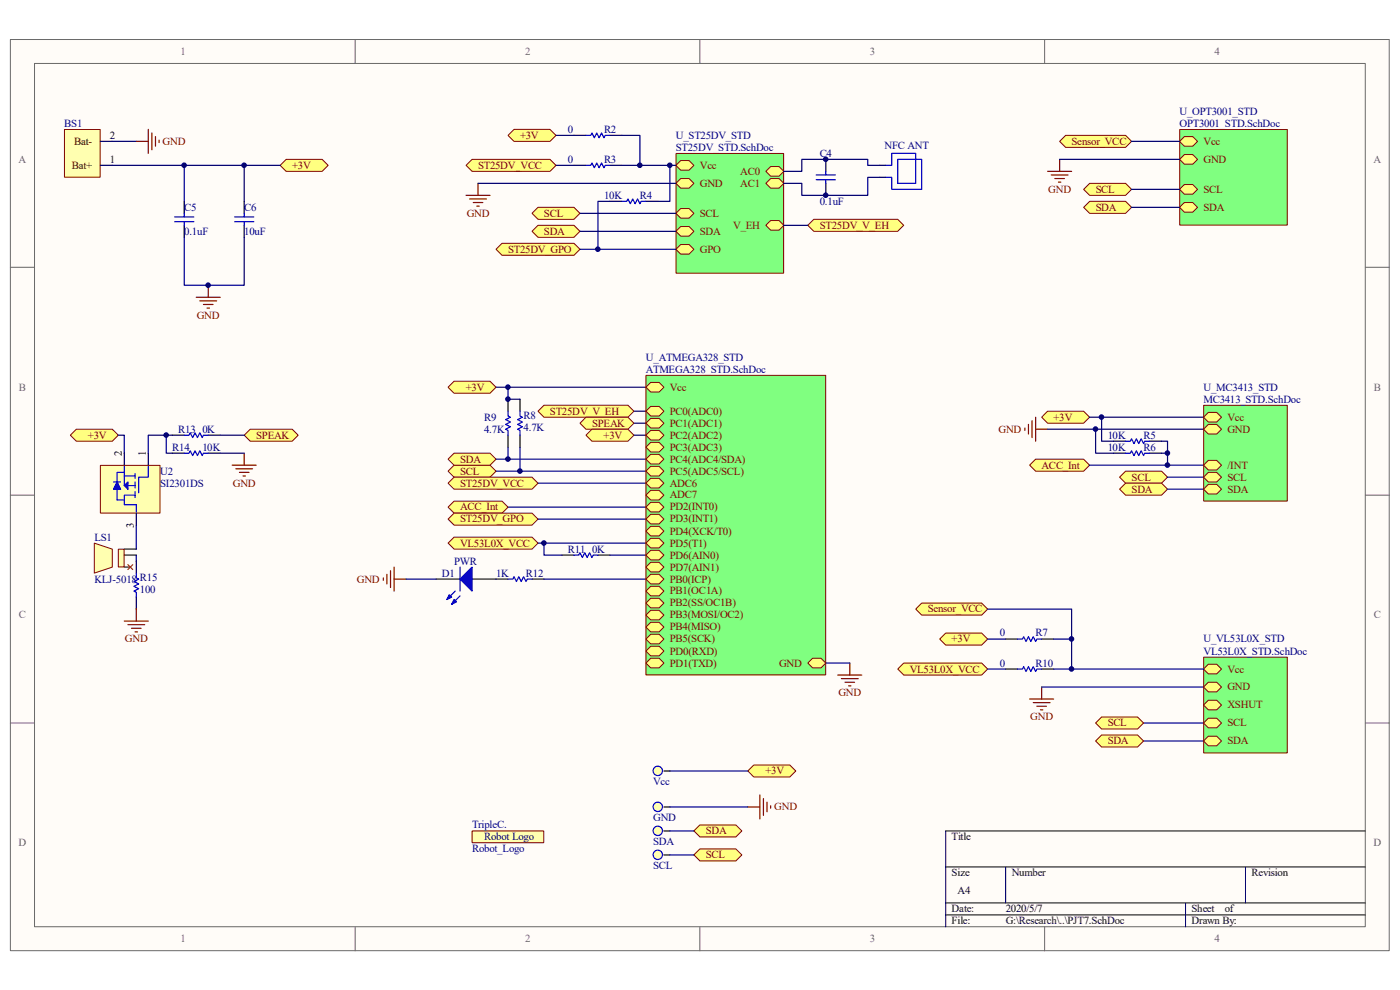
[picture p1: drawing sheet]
<svg xmlns="http://www.w3.org/2000/svg" width="297mm" height="210mm" viewBox="0 0 297 210" stroke-linecap="round" stroke-linejoin="round" font-family="sans-serif">
<path d="M2.2 8.4h292.5v193.3h-292.5z" fill="#fffcf8"/>
<path d="M2.2 8.4h292.5v193.3h-292.5z" fill="none" stroke="#696969" stroke-width=".21"/>
<path d="M7.4 13.5h282.2v183.1h-282.2z" fill="#fffcf8"/>
<g fill="none" stroke="#696969" stroke-width=".21">
<path d="M7.3 13.5h282.3v183.1h-282.3zM75.3 8.4v5.1M148.5 8.4v5.1M221.6 8.4v5.1M2.2 56.7h5.1M289.7 56.7h5.1M2.2 105h5.1M289.7 105h5.1M2.2 153.4h5.1M289.7 153.4h5.1M75.3 196.6v5.1M148.5 196.6v5.1"/>
<path d="M221.6 196.6v5.1"/>
</g>
<path d="M289.7 176.3h-89.1v20.3M200.6 183.9h89.1M200.6 191.5h89.1M200.6 194.1h89.1M213.4 183.9v7.6M251.5 191.5v5.1M264.2 183.9v7.6" fill="none" stroke="#000" stroke-width=".21"/>
<path d="M13.7 27.5h7.6v10.1h-7.6z" fill="#ffffb0"/>
<path d="M13.7 27.5h7.6v10.1h-7.6z" fill="none" stroke="#800000" stroke-width=".21"/>
<path d="M21.3 35.1h2.5M21.3 30h2.5M51.8 42.7v2.6M51.8 47.8v2.5" fill="none" stroke="#000" stroke-width=".25"/>
<path d="M23.8 30h5.1" fill="none" stroke="#000080" stroke-width=".25"/>
<path d="M28.9 30h2.6M31.5 27.4v5.1M32.2 28.2v3.6M33 29v2M33.7 29.7v.5M41.6 63.1h5.1M42.4 63.8h3.6M43.2 64.6h2M43.9 65.4h.5M44.2 60.5v2.6" fill="none" stroke="#800000" stroke-width=".25"/>
<path d="M49.8 46h4M49.8 47h4M51.8 45.3v.7M51.8 47v.8" fill="none" stroke="#00f" stroke-width=".25"/>
<path d="M59.4 35.1l1.3-1.3h7.6l1.3 1.3-1.3 1.3h-7.6z" fill-rule="evenodd" fill="#ffff80" stroke="#800000" stroke-width=".21"/>
<path d="M92.5 122.9h5.1M100.1 122.9h7.7M112.9 122.9h2.5" fill="none" stroke="#000" stroke-width=".25"/>
<path d="M96.6 125.4l-1.8 1.8M97.6 126.4l-1.8 1.8M97.6 120.3v5.1M107.8 122.9h1l.2-.6 .6 1.1 .5-1.1 .5 1.1 .5-1.1 .5 1.1 .2-.5h1.1" fill="none" stroke="#00f" stroke-width=".25"/>
<g fill="#00f" stroke="#00f" stroke-width=".25">
<path d="M100.1 120.3v5.1l-2.5-2.5z"/>
<path d="M95.3 126.2l.5 .5-1 .5z"/>
<path d="M96.3 127.2l.5 .5-1 .5z"/>
</g>
<path d="M51.8 35.1v7.6" fill="none" stroke="#000080" stroke-width=".25"/>
<g fill="#ffff80" stroke="#800000" stroke-width=".21">
<path d="M237.5 101.2l1.3-1.2h7.6l1.3 1.2-1.3 1.3h-7.6z" fill-rule="evenodd"/>
<path d="M237.5 103.8l1.3-1.3h7.6l1.3 1.3-1.3 1.2h-7.6z" fill-rule="evenodd"/>
</g>
<path d="M247.7 101.2h7.6M247.7 103.8h7.6" fill="none" stroke="#000080" stroke-width=".25"/>
<g fill="#ffff80" stroke="#800000" stroke-width=".21">
<path d="M95.1 100l1.2-1.3h7.7l1.2 1.3-1.2 1.2h-7.7z" fill-rule="evenodd"/>
<path d="M95.1 97.4l1.2-1.3h7.7l1.2 1.3-1.2 1.3h-7.7z" fill-rule="evenodd"/>
</g>
<path d="M105.2 97.4h31.8M105.2 100h31.8M107.8 94.9v2.5M110.3 94.9v5.1" fill="none" stroke="#000080" stroke-width=".25"/>
<path d="M107.8 84.7v2.5M107.8 92.3v2.6M110.3 84.7v2.5M110.3 92.3v2.6" fill="none" stroke="#000" stroke-width=".25"/>
<path d="M107.8 87.2v1.1l.5 .2-1 .5 1 .5-1 .5 1 .5-1 .6 .5 .2v1M110.3 87.2v1.1l.5 .2-1 .5 1 .5-1 .5 1 .5-1 .6 .5 .2v1" fill="none" stroke="#00f" stroke-width=".25"/>
<path d="M95.1 82.1l1.2-1.2h7.7l1.2 1.2-1.2 1.3h-7.7z" fill-rule="evenodd" fill="#ffff80" stroke="#800000" stroke-width=".21"/>
<path d="M137 82.1h-29.2v2.6h2.5M175.2 140.7h5.1" fill="none" stroke="#000080" stroke-width=".25"/>
<path d="M177.7 143.2h5.1M178.5 144h3.6M179.3 144.7h2M180 145.5h.5M180.3 140.7v2.5" fill="none" stroke="#800000" stroke-width=".25"/>
<path d="M222.3 87.2h7.6l1.3 1.3-1.3 1.3h-7.6l-1.3-1.3z" fill-rule="evenodd" fill="#ffff80" stroke="#800000" stroke-width=".21"/>
<path d="M217.4 90.8v.5M218.2 90v2.1M218.9 89.3v3.5M219.7 88.5v5.1M219.7 91.1h2.6" fill="none" stroke="#800000" stroke-width=".25"/>
<path d="M39.1 35.1v7.6M39.1 50.3v10.2h12.7v-10.2M222.3 91.1h33M231.2 88.5h24.1" fill="none" stroke="#000080" stroke-width=".25"/>
<path d="M39.1 42.7v2.6M39.1 47.8v2.5" fill="none" stroke="#000" stroke-width=".25"/>
<path d="M37.1 46h4M37.1 47h4M39.1 45.3v.7M39.1 47v.8" fill="none" stroke="#00f" stroke-width=".25"/>
<circle cx="139.6" cy="163.5" r=".99" fill="#ffffb0" stroke="#00f" stroke-width=".25"/>
<path d="M140.8 163.6h1.3" fill="none" stroke="#000" stroke-width=".25"/>
<circle cx="139.6" cy="171.2" r=".99" fill="#ffffb0" stroke="#00f" stroke-width=".25"/>
<path d="M140.8 171.2h1.3" fill="none" stroke="#000" stroke-width=".25"/>
<circle cx="139.6" cy="176.3" r=".99" fill="#ffffb0" stroke="#00f" stroke-width=".25"/>
<path d="M140.8 176.3h1.3" fill="none" stroke="#000" stroke-width=".25"/>
<circle cx="139.6" cy="181.3" r=".99" fill="#ffffb0" stroke="#00f" stroke-width=".25"/>
<path d="M140.8 181.4h1.3" fill="none" stroke="#000" stroke-width=".25"/>
<path d="M159.9 162.3h7.7l1.2 1.3-1.2 1.2h-7.7l-1.2-1.2z" fill-rule="evenodd" fill="#ffff80" stroke="#800000" stroke-width=".21"/>
<path d="M158.7 171.2h2.5M161.2 168.6v5.1M162 169.4v3.6M162.7 170.2v2M163.5 170.9v.5" fill="none" stroke="#800000" stroke-width=".25"/>
<g fill="#ffff80" stroke="#800000" stroke-width=".21">
<path d="M147.2 181.4l1.3-1.3h7.6l1.3 1.3-1.3 1.2h-7.6z" fill-rule="evenodd"/>
<path d="M147.2 176.3l1.3-1.3h7.6l1.3 1.3-1.3 1.2h-7.6z" fill-rule="evenodd"/>
</g>
<path d="M107.8 107.6h29.2M115.4 122.9h21.6M142.1 176.3h5.1M142.1 181.4h5.1" fill="none" stroke="#000080" stroke-width=".25"/>
<path d="M81.3 122.6v.5M82.1 121.8v2.1M82.8 121.1v3.5M83.6 120.3v5.1M83.6 122.9h2.6" fill="none" stroke="#800000" stroke-width=".25"/>
<g fill="#ffff80" stroke="#800000" stroke-width=".21">
<path d="M218.4 98.7l1.3-1.3h10.2l1.3 1.3-1.3 1.3h-10.2z" fill-rule="evenodd"/>
<path d="M95.1 107.6l1.2-1.3h10.2l1.3 1.3-1.3 1.3h-10.2z" fill-rule="evenodd"/>
</g>
<path d="M231.2 98.7h24.1" fill="none" stroke="#000080" stroke-width=".25"/>
<path d="M14.9 92.3l1.3-1.2h7.6l1.3 1.2-1.3 1.3h-7.6z" fill-rule="evenodd" fill="#ffff80" stroke="#800000" stroke-width=".21"/>
<path d="M36.5 92.3h2.6M44.2 92.3h2.5M28.9 119v2.6M28.9 126.7v2.5" fill="none" stroke="#000" stroke-width=".25"/>
<path d="M39.1 92.3h1l.3-.5 .5 1 .5-1 .5 1 .5-1 .5 1 .3-.5h1M28.9 121.6v1l.5 .3-1 .5 1 .5-1 .5 1 .5-1 .5 .5 .3v1" fill="none" stroke="#00f" stroke-width=".25"/>
<path d="M26.4 131.8h5.1M27.1 132.5h3.6M27.9 133.3h2M28.7 134h.5M28.9 129.2v2.6" fill="none" stroke="#800000" stroke-width=".25"/>
<path d="M142.1 163.6h16.6M142.1 171.2h16.6" fill="none" stroke="#000080" stroke-width=".25"/>
<path d="M100.2 176.3h15.2v2.5h-15.2z" fill="#ffffb0"/>
<path d="M100.2 176.3h15.2v2.5h-15.2z" fill="none" stroke="#800000" stroke-width=".21"/>
<path d="M242.6 153.4h12.7M242.6 157.2h12.7" fill="none" stroke="#000080" stroke-width=".25"/>
<path d="M218.4 148.3h5.1M219.2 149.1h3.6M220 149.8h2M220.7 150.6h.5M221 145.7v2.6" fill="none" stroke="#800000" stroke-width=".25"/>
<path d="M200.6 134.3h7.7l1.2 1.3-1.2 1.2h-7.7l-1.2-1.2z" fill-rule="evenodd" fill="#ffff80" stroke="#800000" stroke-width=".21"/>
<path d="M221 145.7h34.3" fill="none" stroke="#000080" stroke-width=".25"/>
<path d="M255.4 86h17.7v20.3h-17.7z" fill="#80ff80"/>
<path d="M255.4 86h17.7v20.3h-17.7z" fill="none" stroke="#800000" stroke-width=".21"/>
<g fill="#ffff80" stroke="#800000" stroke-width=".21">
<path d="M256.3 87.5h1.8l1 1-1 1h-1.8l-1-1z" fill-rule="evenodd"/>
<path d="M256.3 90h1.8l1 1.1-1 1h-1.8l-1-1z" fill-rule="evenodd"/>
<path d="M255.3 98.7l1-1h1.8l1 1-1 1h-1.8z" fill-rule="evenodd"/>
<path d="M256.3 100.2h1.8l1 1-1 1h-1.8l-1-1z" fill-rule="evenodd"/>
<path d="M255.3 103.8l1-1h1.8l1 1-1 1h-1.8z" fill-rule="evenodd"/>
</g>
<path d="M255.4 139.4h17.7v20.3h-17.7z" fill="#80ff80"/>
<path d="M255.4 139.4h17.7v20.3h-17.7z" fill="none" stroke="#800000" stroke-width=".21"/>
<g fill="#ffff80" stroke="#800000" stroke-width=".21">
<path d="M256.3 152.4h1.8l1 1-1 1h-1.8l-1-1z" fill-rule="evenodd"/>
<path d="M255.3 157.2l1-1h1.8l1 1-1 1h-1.8z" fill-rule="evenodd"/>
<path d="M255.3 149.6l1-1.1h1.8l1 1.1-1 1h-1.8z" fill-rule="evenodd"/>
<path d="M255.3 141.9l1-1h1.8l1 1-1 1h-1.8z" fill-rule="evenodd"/>
<path d="M255.3 145.7l1-1h1.8l1 1-1 1.1h-1.8z" fill-rule="evenodd"/>
<path d="M232.4 153.4l1.3-1.3h7.6l1.3 1.3-1.3 1.3h-7.6z" fill-rule="evenodd"/>
<path d="M232.4 157.2l1.3-1.3h7.6l1.3 1.3-1.3 1.3h-7.6z" fill-rule="evenodd"/>
</g>
<path d="M23.8 35.1h35.6M232.4 91.1v5h3.8M233.7 88.5v5.1h2.5M246.4 96.1h1.3v2.6M246.4 93.6h1.3v2.5" fill="none" stroke="#000080" stroke-width=".25"/>
<path d="M236.2 96.1h2.6M236.2 93.6h2.6M243.9 96.1h2.5M243.9 93.6h2.5" fill="none" stroke="#000" stroke-width=".25"/>
<path d="M238.8 96.1h1l.3-.5 .5 1 .5-1 .5 1 .5-1 .5 1 .3-.5h1M238.8 93.6h1l.3-.5 .5 1 .5-1 .5 1 .5-1 .5 1 .3-.5h1" fill="none" stroke="#00f" stroke-width=".25"/>
<g fill="#ffff80" stroke="#800000" stroke-width=".21">
<path d="M95.1 115.2l1.2-1.3h16.6l1.2 1.3-1.2 1.3h-16.6z" fill-rule="evenodd"/>
<path d="M191.7 140.7h16.6l1.2 1.2-1.2 1.3h-16.6l-1.2-1.3z" fill-rule="evenodd"/>
</g>
<path d="M213.4 135.6h2.5M221 135.6h2.5M213.4 141.9h2.5M221 141.9h2.5" fill="none" stroke="#000" stroke-width=".25"/>
<path d="M215.9 135.6h1l.3-.5 .5 1 .5-1 .5 1 .5-1 .5 1 .3-.5h1M215.9 141.9h1l.3-.5 .5 1 .5-1 .5 1 .5-1 .5 1 .3-.5h1" fill="none" stroke="#00f" stroke-width=".25"/>
<path d="M209.5 135.6h3.9M223.5 135.6h3.8v6.3M209.5 141.9h3.9M223.5 141.9h31.8" fill="none" stroke="#000080" stroke-width=".25"/>
<path d="M21.3 98.8h12.7v10h-12.7z" fill="#ffffb0"/>
<path d="M21.3 98.7h12.7v10.1h-12.7z" fill="none" stroke="#800000" stroke-width=".21"/>
<path d="M26.4 96.1v2.6M31.5 96.1v2.6M36.5 96.1h2.6M44.2 96.1h2.5M28.9 108.9v2.5M119.2 117.8h2.6M126.9 117.8h2.5" fill="none" stroke="#000" stroke-width=".25"/>
<g fill="none" stroke="#00f" stroke-width=".25">
<path d="M26.4 98.9v4.1h2.3M31.5 98.9v2.3h-2.1v3.3M39.1 96.1h1l.3-.5 .5 1 .5-1 .5 1 .5-1 .5 1 .3-.5h1M24.1 102.2h1.5M24.8 102.2l.8 1.6h-1.5zM24.8 102.2l.6 1.6M24.8 102.8l-.5 1M24.8 103l.3 .8M24.8 103.3l-.2 .5M26.4 100.2h-1.6v5.9h1.6M26.4 101h2.3M26.6 103.3h.3"/>
<path d="M26.9 102.8v.7M27.1 102.2v1.6l-.7-.8zM27.1 102.5l-.5 .5h-.2M28.7 105h-2.3v2.1h2.5v1.5M28.7 100.5v1M28.7 102.2v1.3M28.7 104.3v1.3M121.8 117.8h1l.2-.5 .5 1 .6-1 .5 1 .5-1 .5 1 .2-.5h1.1"/>
</g>
<path d="M25.1 92.3h1.3v3.8M35.3 92.3v3.8h1.2M36.5 92.3h-5v3.8M46.7 96.1h5.1M28.9 111.4v5.1M114.1 115.2h1.3v2.6h3.8M115.4 115.2h21.6M129.4 117.8h7.6" fill="none" stroke="#000080" stroke-width=".25"/>
<path d="M49.3 98.7h5.1M50 99.4h3.6M51.8 96.1v2.6M50.8 100.2h2M51.6 101h.5" fill="none" stroke="#800000" stroke-width=".25"/>
<path d="M143.5 32.6h22.7v25.4h-22.7z" fill="#80ff80"/>
<path d="M143.4 32.6h22.8v25.4h-22.8z" fill="none" stroke="#800000" stroke-width=".21"/>
<g fill="#ffff80" stroke="#800000" stroke-width=".21">
<path d="M144.4 34.1h1.8l1 1-1 1h-1.8l-1-1z" fill-rule="evenodd"/>
<path d="M144.4 37.9h1.8l1 1-1 1h-1.8l-1-1z" fill-rule="evenodd"/>
<path d="M144.4 44.2h1.8l1 1.1-1 1h-1.8l-1-1z" fill-rule="evenodd"/>
<path d="M144.4 48.1h1.8l1 1-1 1h-1.8l-1-1z" fill-rule="evenodd"/>
<path d="M162.5 47.8l1-1h1.8l1 1-1 1h-1.8z" fill-rule="evenodd"/>
<path d="M144.4 51.9h1.8l1 1-1 1h-1.8l-1-1z" fill-rule="evenodd"/>
<path d="M162.5 36.4l1-1.1h1.8l1 1.1-1 1h-1.8z" fill-rule="evenodd"/>
<path d="M163.5 37.9h1.8l1 1-1 1h-1.8l-1-1z" fill-rule="evenodd"/>
</g>
<path d="M86.2 122.9h6.3" fill="none" stroke="#000080" stroke-width=".25"/>
<g fill="#ffff80" stroke="#800000" stroke-width=".21">
<path d="M95.1 102.5l1.2-1.3h16.6l1.2 1.3-1.2 1.3h-16.6z" fill-rule="evenodd"/>
<path d="M109 27.4h7.7l1.3 1.3-1.3 1.3h-7.7l-1.2-1.3z" fill-rule="evenodd"/>
</g>
<path d="M121.8 28.7h2.5M121.8 35.1h2.5M129.4 28.7h2.5M129.4 35.1h2.5" fill="none" stroke="#000" stroke-width=".25"/>
<path d="M124.3 28.7h1l.3-.5 .5 1 .5-1 .5 1 .5-1 .5 1 .3-.5h1M124.3 35.1h1l.3-.5 .5 1 .5-1 .5 1 .5-1 .5 1 .3-.5h1" fill="none" stroke="#00f" stroke-width=".25"/>
<path d="M101.4 38.9h42M118 28.7h3.8M118 35.1h3.8M131.9 28.7h3.9v6.4M131.9 35.1h11.5" fill="none" stroke="#000080" stroke-width=".25"/>
<path d="M101.4 38.9v2.5M98.9 41.4h5.1M99.6 42.2h3.6M100.4 43h2M101.2 43.7h.5" fill="none" stroke="#800000" stroke-width=".25"/>
<g fill="#ffff80" stroke="#800000" stroke-width=".21">
<path d="M114.1 44h7.7l1.2 1.3-1.2 1.2h-7.7l-1.2-1.2z" fill-rule="evenodd"/>
<path d="M114.1 47.8h7.7l1.2 1.3-1.2 1.2h-7.7l-1.2-1.2z" fill-rule="evenodd"/>
</g>
<path d="M123 45.3h20.4M123 49.1h20.4" fill="none" stroke="#000080" stroke-width=".25"/>
<path d="M95.1 110.1l1.2-1.2h16.6l1.2 1.2-1.2 1.3h-16.6z" fill-rule="evenodd" fill="#ffff80" stroke="#800000" stroke-width=".21"/>
<path d="M114.1 110.1h22.9" fill="none" stroke="#000080" stroke-width=".25"/>
<path d="M105.2 52.9l1.3-1.3h15.3l1.2 1.3-1.2 1.3h-15.3z" fill-rule="evenodd" fill="#ffff80" stroke="#800000" stroke-width=".21"/>
<path d="M142.1 35.1v7.6h-2.5M123 52.9h20.4M129.4 42.7h-2.5v10.2" fill="none" stroke="#000080" stroke-width=".25"/>
<path d="M129.4 42.7h2.5M137 42.7h2.6" fill="none" stroke="#000" stroke-width=".25"/>
<path d="M131.9 42.7h1.1l.2-.5 .5 1 .5-1 .5 1 .6-1 .5 1 .2-.5h1" fill="none" stroke="#00f" stroke-width=".25"/>
<path d="M250.3 27.5h22.8v20.3h-22.8z" fill="#80ff80"/>
<path d="M250.3 27.5h22.8v20.3h-22.8z" fill="none" stroke="#800000" stroke-width=".21"/>
<g fill="#ffff80" stroke="#800000" stroke-width=".21">
<path d="M250.2 30l1.1-1h1.7l1.1 1-1.1 1h-1.7z" fill-rule="evenodd"/>
<path d="M250.2 33.8l1.1-1h1.7l1.1 1-1.1 1h-1.7z" fill-rule="evenodd"/>
<path d="M250.2 40.2l1.1-1h1.7l1.1 1-1.1 1h-1.7z" fill-rule="evenodd"/>
<path d="M250.2 44l1.1-1h1.7l1.1 1-1.1 1h-1.7z" fill-rule="evenodd"/>
<path d="M194.3 129.2l1.2-1.3h12.8l1.2 1.3-1.2 1.3h-12.8z" fill-rule="evenodd"/>
</g>
<path d="M209.5 129.2h17.8v6.4" fill="none" stroke="#000080" stroke-width=".25"/>
<path d="M224.8 30l1.3-1.3h12.7l1.3 1.3-1.3 1.3h-12.7z" fill-rule="evenodd" fill="#ffff80" stroke="#800000" stroke-width=".21"/>
<path d="M240.1 30h10.1" fill="none" stroke="#000080" stroke-width=".25"/>
<g fill="#ffff80" stroke="#800000" stroke-width=".21">
<path d="M231.2 38.9h7.6l1.3 1.3-1.3 1.2h-7.6l-1.3-1.2z" fill-rule="evenodd"/>
<path d="M231.2 42.7h7.6l1.3 1.3-1.3 1.3h-7.6l-1.3-1.3z" fill-rule="evenodd"/>
</g>
<path d="M224.8 33.8h25.4M240.1 40.2h10.1M240.1 44h10.1" fill="none" stroke="#000080" stroke-width=".25"/>
<path d="M222.3 36.4h5M223 37.1h3.6M223.8 37.9h2M224.5 38.6h.6M224.8 33.8v2.6" fill="none" stroke="#800000" stroke-width=".25"/>
<path d="M25.1 116.5h1.2v3.8h-1.2z" fill="#ffffb0"/>
<path d="M25.1 116.5h1.2v3.8h-1.2z" fill="none" stroke="#800000" stroke-width=".21"/>
<path d="M20 115.2l3.8 1.3v3.8l-3.8 1.3z" fill-rule="evenodd" fill="#ffffb0" stroke="#800000" stroke-width=".21"/>
<path d="M26.4 116.5h2.5M26.4 117.8h2.5M26.4 120.3h1.2" fill="none" stroke="#000" stroke-width=".25"/>
<path d="M27.1 119.8l1 1M28.1 119.8l-1 1" fill="none" stroke="#ee0e22" stroke-width=".25"/>
<path d="M28.9 117.8v1.2" fill="none" stroke="#000080" stroke-width=".25"/>
<path d="M171.4 47.8l1.2-1.3h17.9l1.2 1.3-1.2 1.3h-17.9z" fill-rule="evenodd" fill="#ffff80" stroke="#800000" stroke-width=".21"/>
<path d="M166.3 47.8h5.1M105.2 82.1h2.6" fill="none" stroke="#000080" stroke-width=".25"/>
<path d="M114.1 87.2l1.3-1.2h17.8l1.3 1.2-1.3 1.3h-17.8z" fill-rule="evenodd" fill="#ffff80" stroke="#800000" stroke-width=".21"/>
<path d="M186.6 35.1h-2.5v-1.3h-14v2.6h-3.8M186.6 37.6h-2.5v3.8h-14v-2.5h-3.8M134.5 87.2h2.5" fill="none" stroke="#000080" stroke-width=".25"/>
<path d="M175.2 33.8v2.6M175.2 38.9v2.5M186.6 35.1h1.3M186.6 37.6h1.3" fill="none" stroke="#000" stroke-width=".25"/>
<path d="M173.2 37.1h4M173.2 38.1h4M175.2 36.4v.7M175.2 38.1v.8M187.9 35.1h1.3v-2.6h5.1v6.4h-3.8v-5.1h5v6.4h-6.3v-2.6h-1.3" fill="none" stroke="#00f" stroke-width=".25"/>
<path d="M124.3 88.5h8.9l1.3 1.3-1.3 1.3h-8.9l-1.3-1.3z" fill-rule="evenodd" fill="#ffff80" stroke="#800000" stroke-width=".21"/>
<path d="M134.5 89.8h2.5" fill="none" stroke="#000080" stroke-width=".25"/>
<path d="M51.8 92.3l1.3-1.2h8.9l1.3 1.2-1.3 1.3h-8.9z" fill-rule="evenodd" fill="#ffff80" stroke="#800000" stroke-width=".21"/>
<path d="M46.7 92.3h5.1M114.1 102.5h22.9" fill="none" stroke="#000080" stroke-width=".25"/>
<g fill="#ffff80" stroke="#800000" stroke-width=".21">
<path d="M98.9 35.1l1.2-1.3h16.6l1.3 1.3-1.3 1.3h-16.6z" fill-rule="evenodd"/>
<path d="M124.3 92.3l1.3-1.2h7.6l1.3 1.2-1.3 1.3h-7.6z" fill-rule="evenodd"/>
</g>
<path d="M134.5 92.3h2.5" fill="none" stroke="#000080" stroke-width=".25"/>
<path d="M137.1 79.7h38.1v63.5h-38.1z" fill="#80ff80"/>
<path d="M137 79.6h38.2v63.6h-38.2z" fill="none" stroke="#800000" stroke-width=".21"/>
<g fill="#ffff80" stroke="#800000" stroke-width=".21">
<path d="M137 82.1l1.1-1h1.7l1 1-1 1.1h-1.7z" fill-rule="evenodd"/>
<path d="M171.4 140.7l1-1.1h1.8l1 1.1-1 1h-1.8z" fill-rule="evenodd"/>
<path d="M137 87.2l1.1-1h1.7l1 1-1 1.1h-1.7z" fill-rule="evenodd"/>
<path d="M137 89.8l1.1-1h1.7l1 1-1 1h-1.7z" fill-rule="evenodd"/>
<path d="M137 92.3l1.1-1h1.7l1 1-1 1h-1.7z" fill-rule="evenodd"/>
<path d="M137 94.9l1.1-1.1h1.7l1 1.1-1 1h-1.7z" fill-rule="evenodd"/>
<path d="M137 97.4l1.1-1h1.7l1 1-1 1h-1.7z" fill-rule="evenodd"/>
<path d="M137 100l1.1-1.1h1.7l1 1.1-1 1h-1.7z" fill-rule="evenodd"/>
<path d="M137 102.5l1.1-1h1.7l1 1-1 1h-1.7z" fill-rule="evenodd"/>
<path d="M137 105l1.1-1h1.7l1 1-1 1.1h-1.7z" fill-rule="evenodd"/>
<path d="M137 107.6l1.1-1h1.7l1 1-1 1h-1.7z" fill-rule="evenodd"/>
<path d="M137 110.1l1.1-1h1.7l1 1-1 1h-1.7z" fill-rule="evenodd"/>
<path d="M137 112.7l1.1-1h1.7l1 1-1 1h-1.7z" fill-rule="evenodd"/>
<path d="M137 115.2l1.1-1h1.7l1 1-1 1h-1.7z" fill-rule="evenodd"/>
<path d="M137 117.8l1.1-1.1h1.7l1 1.1-1 1h-1.7z" fill-rule="evenodd"/>
<path d="M137 120.3l1.1-1h1.7l1 1-1 1h-1.7z" fill-rule="evenodd"/>
<path d="M137 122.9l1.1-1.1h1.7l1 1.1-1 1h-1.7z" fill-rule="evenodd"/>
<path d="M137 125.4l1.1-1h1.7l1 1-1 1h-1.7z" fill-rule="evenodd"/>
<path d="M137 127.9l1.1-1h1.7l1 1-1 1.1h-1.7z" fill-rule="evenodd"/>
<path d="M137 130.5l1.1-1h1.7l1 1-1 1h-1.7z" fill-rule="evenodd"/>
<path d="M137 133l1.1-1h1.7l1 1-1 1h-1.7z" fill-rule="evenodd"/>
<path d="M137 135.6l1.1-1h1.7l1 1-1 1h-1.7z" fill-rule="evenodd"/>
<path d="M137 138.1l1.1-1h1.7l1 1-1 1h-1.7z" fill-rule="evenodd"/>
<path d="M137 140.7l1.1-1.1h1.7l1 1.1-1 1h-1.7z" fill-rule="evenodd"/>
</g>
<g fill="#000080" stroke="#000080" stroke-width=".21">
<circle cx="35.2" cy="92.3" r=".48"/>
<circle cx="39.1" cy="35.1" r=".48"/>
<circle cx="44.2" cy="60.5" r=".48"/>
<circle cx="51.8" cy="35.1" r=".48"/>
<circle cx="107.8" cy="97.4" r=".48"/>
<circle cx="107.8" cy="84.7" r=".48"/>
<circle cx="107.8" cy="82.1" r=".48"/>
<circle cx="110.3" cy="99.9" r=".48"/>
<circle cx="115.4" cy="115.2" r=".48"/>
<circle cx="126.8" cy="52.9" r=".48"/>
<circle cx="135.7" cy="35.1" r=".48"/>
<circle cx="142.1" cy="35.1" r=".48"/>
<circle cx="175.2" cy="41.4" r=".48"/>
<circle cx="175.2" cy="33.8" r=".48"/>
<circle cx="227.3" cy="141.9" r=".48"/>
<circle cx="227.3" cy="135.5" r=".48"/>
<circle cx="232.4" cy="91" r=".48"/>
<circle cx="233.7" cy="88.5" r=".48"/>
<circle cx="247.7" cy="98.7" r=".48"/>
<circle cx="247.7" cy="96.1" r=".48"/>
</g>
<g font-size="2.3" fill="#696969">
<text x="38.3" y="11.6">1</text>
<text x="111.4" y="11.6">2</text>
<text x="184.5" y="11.6">3</text>
<text x="257.7" y="11.6">4</text>
<text x="3.9" y="34.5">A</text>
<text x="291.4" y="34.5">A</text>
<text x="4" y="82.8">B</text>
<text x="291.5" y="82.8">B</text>
<text x="4" y="131.2">C</text>
<text x="291.5" y="131.2">C</text>
<text x="3.9" y="179.5">D</text>
<text x="291.4" y="179.5">D</text>
<text x="38.3" y="199.9">1</text>
<text x="111.4" y="199.9">2</text>
<text x="184.5" y="199.9">3</text>
<text x="257.7" y="199.9">4</text>
</g>
<g font-size="2.3" fill="#000080">
<text x="13.6" y="26.9">BS1</text>
<text x="120.5" y="28.2">0</text>
<text x="128.2" y="28.2">R2</text>
<text x="143.4" y="29.4">U_ST25DV_STD</text>
<text x="250.2" y="24.3">U_OPT3001_STD</text>
<text x="250.2" y="26.9">OPT3001_STD.SchDoc</text>
<text x="120.5" y="34.5">0</text>
<text x="128.2" y="34.5">R3</text>
<text x="143.4" y="32">ST25DV_STD.SchDoc</text>
<text x="173.9" y="33.3">C4</text>
<text x="187.7" y="31.7">NFC ANT</text>
<text x="39.1" y="44.7">C5</text>
<text x="51.8" y="44.7">C6</text>
<text x="128.1" y="42.2">10K</text>
<text x="135.8" y="42.2">R4</text>
<text x="173.9" y="43.4">0.1uF</text>
<text x="39.1" y="49.8">0.1uF</text>
<text x="51.8" y="49.8">10uF</text>
<text x="137" y="76.5">U_ATMEGA328_STD</text>
<text x="137" y="79">ATMEGA328_STD.SchDoc</text>
<text x="255.3" y="82.8">U_MC3413_STD</text>
<text x="102.7" y="89.2">R9</text>
<text x="111.1" y="89">R8</text>
<text x="255.3" y="85.4">MC3413_STD.SchDoc</text>
<text x="36.5" y="95.6">R14</text>
<text x="37.8" y="91.8">R13</text>
<text x="42.9" y="91.8">0K</text>
<text x="42.9" y="95.6">10K</text>
<text x="102.7" y="91.8">4.7K</text>
<text x="111.1" y="91.5">4.7K</text>
<text x="235" y="95.6">10K</text>
<text x="235" y="93">10K</text>
<text x="242.6" y="95.6">R6</text>
<text x="242.6" y="93">R5</text>
<text x="34" y="100.7">U2</text>
<text x="34" y="103.2">SI2301DS</text>
<text x="20" y="114.7">LS1</text>
<text x="96.4" y="119.8">PWR</text>
<text x="120.5" y="117.2">R11</text>
<text x="125.6" y="117.2">0K</text>
<text x="20" y="123.6">KLJ-5018 R15</text>
<text x="29.7" y="125.9">100</text>
<text x="93.8" y="122.3">D1</text>
<text x="105.2" y="122.3">1K</text>
<text x="111.6" y="122.3">R12</text>
<text x="212.1" y="135">0</text>
<text x="219.7" y="135">R7</text>
<text x="255.3" y="136.3">U_VL53L0X_STD</text>
<text x="212.1" y="141.4">0</text>
<text x="219.7" y="141.4">R10</text>
<text x="255.3" y="138.9">VL53L0X_STD.SchDoc</text>
<text x="138.6" y="166.6">Vcc</text>
<text x="100.2" y="175.7">TripleC.</text>
<text x="102.7" y="178.3">Robot Logo</text>
<text x="138.6" y="174.2">GND</text>
<text x="138.6" y="179.3">SDA</text>
<text x="100.2" y="180.8">Robot_Logo</text>
<text x="138.6" y="184.4">SCL</text>
</g>
<g font-size="2.3">
<text x="23.3" y="29.4">2</text>
<text x="15.2" y="35.8">Bat+</text>
<text x="15.7" y="30.7">Bat-</text>
<text x="23.3" y="34.5">1</text>
<text x="25.8" y="96.6" transform="rotate(-90 25.8 96.6)">2</text>
<text x="30.9" y="96.6" transform="rotate(-90 30.9 96.6)">1</text>
<text x="28.4" y="112.1" transform="rotate(-90 28.4 112.1)">3</text>
<text x="201.9" y="178.3">Title</text>
<text x="201.9" y="185.9">Size</text>
<text x="214.6" y="185.9">Number</text>
<text x="265.5" y="185.9">Revision</text>
<text x="203.2" y="189.7">A4</text>
<text x="201.9" y="193.5">Date:</text>
<text x="201.9" y="196.1">File:</text>
<text x="213.4" y="193.5">2020/5/7</text>
<text x="213.4" y="196.1">G:\Research\..\PJT7.SchDoc</text>
<text x="252.8" y="196.1">Drawn By:</text>
<text x="252.8" y="193.5">Sheet</text>
<text x="259.8" y="193.5">of</text>
</g>
<g font-size="2.3" fill="#800000">
<text x="110.3" y="29.4">+3V</text>
<text x="34.5" y="30.7">GND</text>
<text x="62" y="35.8">+3V</text>
<text x="101.4" y="35.8">ST25DV_VCC</text>
<text x="148.5" y="35.8">Vcc</text>
<text x="227.3" y="30.7">Sensor_VCC</text>
<text x="255.3" y="30.7">Vcc</text>
<text x="255.3" y="34.5">GND</text>
<text x="148.5" y="39.6">GND</text>
<text x="157.1" y="37.1">AC0</text>
<text x="157.1" y="39.6">AC1</text>
<text x="222.4" y="40.9">GND</text>
<text x="232.5" y="40.9">SCL</text>
<text x="255.3" y="40.9">SCL</text>
<text x="99" y="46">GND</text>
<text x="115.4" y="46">SCL</text>
<text x="148.5" y="46">SCL</text>
<text x="232.5" y="44.7">SDA</text>
<text x="255.3" y="44.7">SDA</text>
<text x="107.8" y="53.6">ST25DV_GPO</text>
<text x="115.4" y="49.8">SDA</text>
<text x="148.5" y="49.8">SDA</text>
<text x="148.5" y="53.6">GPO</text>
<text x="155.6" y="48.5">V_EH</text>
<text x="173.9" y="48.5">ST25DV_V_EH</text>
<text x="41.7" y="67.6">GND</text>
<text x="98.8" y="82.8">+3V</text>
<text x="142.1" y="82.8">Vcc</text>
<text x="116.7" y="88">ST25DV_V_EH</text>
<text x="142.1" y="88">PC0(ADC0)</text>
<text x="223.5" y="89.2">+3V</text>
<text x="260.4" y="89.2">Vcc</text>
<text x="18.7" y="93">+3V</text>
<text x="54.4" y="93">SPEAK</text>
<text x="125.6" y="90.5">SPEAK</text>
<text x="128.1" y="93">+3V</text>
<text x="142.1" y="90.5">PC1(ADC1)</text>
<text x="142.1" y="93">PC2(ADC2)</text>
<text x="142.1" y="95.6">PC3(ADC3)</text>
<text x="211.8" y="91.8">GND</text>
<text x="260.4" y="91.8">GND</text>
<text x="97.6" y="100.7">SCL</text>
<text x="97.6" y="98.1">SDA</text>
<text x="142.1" y="98.1">PC4(ADC4/SDA)</text>
<text x="142.1" y="100.7">PC5(ADC5/SCL)</text>
<text x="221" y="99.4">ACC_Int</text>
<text x="240.1" y="101.9">SCL</text>
<text x="260.4" y="99.4">/INT</text>
<text x="260.4" y="101.9">SCL</text>
<text x="49.4" y="103.2">GND</text>
<text x="97.6" y="103.2">ST25DV_VCC</text>
<text x="142.1" y="103.2">ADC6</text>
<text x="142.1" y="105.7">ADC7</text>
<text x="240.1" y="104.5">SDA</text>
<text x="260.4" y="104.5">SDA</text>
<text x="97.6" y="108.3">ACC_Int</text>
<text x="97.6" y="110.8">ST25DV_GPO</text>
<text x="142.1" y="108.3">PD2(INT0)</text>
<text x="142.1" y="110.8">PD3(INT1)</text>
<text x="142.1" y="113.4">PD4(XCK/T0)</text>
<text x="97.6" y="116">VL53L0X_VCC</text>
<text x="142.1" y="116">PD5(T1)</text>
<text x="142.1" y="118.5">PD6(AIN0)</text>
<text x="75.7" y="123.6">GND</text>
<text x="142.1" y="121">PD7(AIN1)</text>
<text x="142.1" y="123.6">PB0(ICP)</text>
<text x="142.1" y="126.1">PB1(OC1A)</text>
<text x="142.1" y="128.7">PB2(SS/OC1B)</text>
<text x="142.1" y="131.2">PB3(MOSI/OC2)</text>
<text x="196.8" y="129.9">Sensor_VCC</text>
<text x="26.5" y="136.3">GND</text>
<text x="142.1" y="133.7">PB4(MISO)</text>
<text x="142.1" y="136.3">PB5(SCK)</text>
<text x="201.9" y="136.3">+3V</text>
<text x="142.1" y="138.9">PD0(RXD)</text>
<text x="142.1" y="141.4">PD1(TXD)</text>
<text x="165.3" y="141.4">GND</text>
<text x="193" y="142.7">VL53L0X_VCC</text>
<text x="260.4" y="142.7">Vcc</text>
<text x="177.9" y="147.7">GND</text>
<text x="260.4" y="146.5">GND</text>
<text x="218.6" y="152.8">GND</text>
<text x="235" y="154.1">SCL</text>
<text x="260.4" y="154.1">SCL</text>
<text x="260.4" y="150.3">XSHUT</text>
<text x="235" y="157.9">SDA</text>
<text x="260.4" y="157.9">SDA</text>
<text x="162.4" y="164.3">+3V</text>
<text x="164.3" y="171.9">GND</text>
<text x="149.7" y="177">SDA</text>
<text x="149.7" y="182.1">SCL</text>
</g>
</svg>
